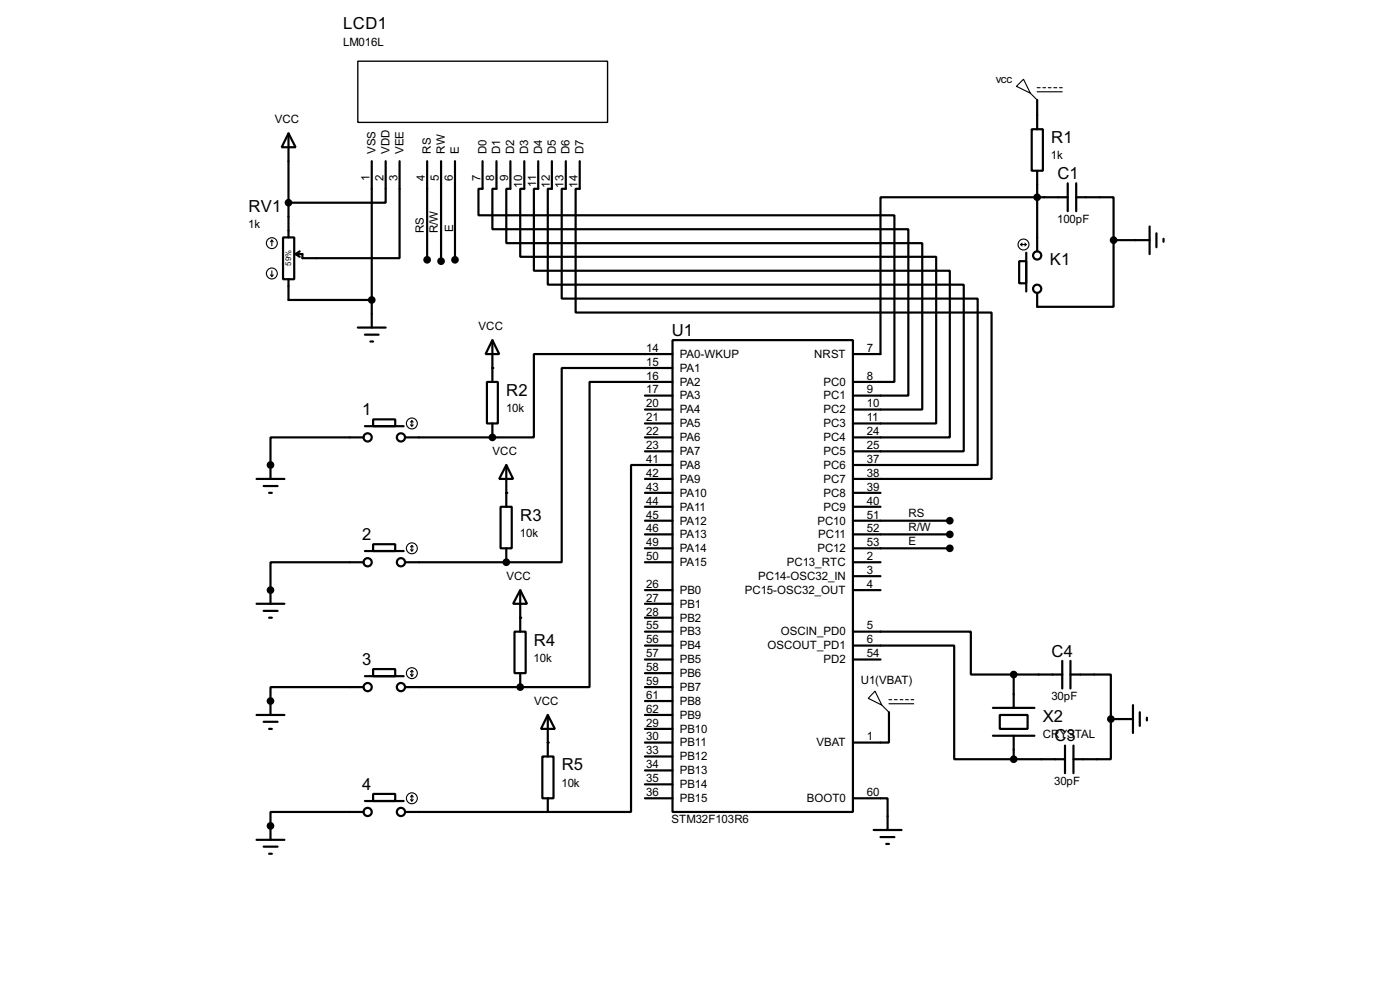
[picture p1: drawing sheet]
<svg xmlns="http://www.w3.org/2000/svg" width="256mm" height="180mm" viewBox="0 0 256 180" stroke-linecap="round" stroke-linejoin="round" font-family="sans-serif">
<g fill="none" stroke="#000" stroke-width=".4">
<path d="M190 18.3v5.4M52.9 24.4l1.3 2.6h-2.6zM52.9 24.4v19.1M68.1 29.5v30.5M70.7 29.5v7.6h-17.8M73.2 29.5v17.8h-17.8v-.8h-1.2M78.3 29.5v18.1M80.8 29.5v18.3M83.4 29.5v18.1M88.4 29.5v5.1h-.7v4.8h76.2v30.5h-7.6M91 29.5v5.1h-.8v7.4h76.2v30.4h-10.1M93.5 29.5v5.1h-.7v9.9h76.2v30.5h-12.7"/>
<path d="M96.1 29.5v5.1h-.8v12.4h76.2v30.5h-15.2M98.6 29.5v5.1h-.8v15h76.2v30.5h-17.7M101.1 29.5v5.1h-.7v17.5h76.2v30.5h-20.3M103.7 29.5v5.1h-.8v20.1h76.2v30.4h-22.8M106.2 29.5v5.1h-.7v22.6h76.2v30.5h-25.4M189 23.7h2.1v7.6h-2.1zM190 31.3v14.7M195.6 36.1h-34.3v28.7h-5M195.6 33.6v5.1M197.2 36.1h6.8v7.9M197.2 33.6v5.1M51.9 43.5h2v7.6h-2z"/>
<path d="M52.9 51.1v3.8h15.2M54.2 46.5l.7 .5M54.9 46l-.7 .5M65.6 60h5.1M186.7 47.8h1.3v4.1h-1.3zM188 46.3v7.1M204 44v12.2h-14v-2.6M204 44h6.6M210.6 41.5v5M211.9 42.7v2.6M213.2 43.7v.6M66.9 78h7.1"/>
<path d="M66.9 61.3h2.5M67.9 62.5h.5M68.4 76.8h4v1.2h-4zM89.2 69.9h2v7.6h-2zM90.2 62.3l1.3 2.5h-2.5zM90.2 62.3v7.6M90.2 77.5v2.6M118.2 72.4h5M118.2 75h5M118.2 77.5h5M123.2 62.3h33.1v86.3h-33.1zM123.2 69.9h-15.2v55.9h-12.7"/>
<path d="M123.2 67.4h-20.3v35.5h-10.1M123.2 64.8h-25.4v15.3h-7.6M47 87.7h5.1M48.3 89h2.6M49.3 90.2h.5M66.6 80.1h-17v7.6M68.4 99.6h4v1.3h-4zM74.2 80.1h16M91.7 92.8h2.1v7.6h-2.1zM92.8 85.1l1.2 2.6h-2.5zM92.8 85.1v7.7M118.2 95.3h5"/>
<path d="M118.2 97.8h5M118.2 80.1h5M118.2 82.6h5M118.2 87.7h5M118.2 90.2h5M118.2 92.8h5M123.2 85.1h-7.6v63.5h-41.4M156.3 95.3h17.7M156.3 97.8h17.7M156.3 90.2h5M156.3 92.8h5M47 110.5h5.1"/>
<path d="M48.3 111.8h2.6M49.3 113.1h.5M66.6 102.9h-17v7.6M66.9 100.9h7.1M74.2 102.9h18.6M92.8 100.4v2.5M94.3 115.6h2v7.6h-2zM95.3 108l1.3 2.5h-2.6zM95.3 108v7.6M118.2 100.4h5M118.2 102.9h5M118.2 115.6h5"/>
<path d="M118.2 118.2h5M118.2 108h5M118.2 110.5h5M118.2 113.1h5M156.3 118.2h18.5v20.8h10.9M156.3 115.6h21.6v7.9h7.8M156.3 100.4h17.7M156.3 102.9h5M156.3 108h5M156.3 105.5h5M47 130.9h5.1M48.3 132.1h2.6"/>
<path d="M49.3 133.4h.5M66.6 125.8h-17v5.1M66.9 123.8h7.1M68.4 122.5h4v1.3h-4zM74.2 125.8h21.1M95.3 123.2v2.6M99.4 138.5h2v7.6h-2zM100.4 130.9l1.3 2.5h-2.6zM100.4 130.9v7.6M118.2 125.8h5M118.2 128.3h5M118.2 130.9h5"/>
<path d="M118.2 133.4h5M118.2 135.9h5M118.2 120.7h5M118.2 123.2h5M118.2 138.5h5M156.3 120.7h5M162.9 130.4v5.5h-6.6M181.9 134.7h7.6M181.9 129.6h7.6M183.2 130.9h5.1v2.5h-5.1zM185.7 139h9.4M185.7 123.5v6.1"/>
<path d="M185.7 134.7v4.3M185.7 123.5h8.9M194.6 121v5M195.1 136.5v5M196.1 123.5h7.4v8.1M196.1 121v5M196.7 136.5v5M203.5 131.6v7.4h-6.8M203.5 131.6h4.1M207.6 129.1v5.1M208.8 130.4v2.5M210.1 131.4v.5"/>
<path d="M47 153.7h5.1M48.3 155h2.6M49.3 156.3h.5M66.6 148.6h-17v5.1M66.9 146.6h7.1M68.4 145.3h4v1.3h-4zM100.4 146.1v2.5M118.2 146.1h5M118.2 141h5M118.2 143.6h5M156.3 146.1h6.3v5.8M160.1 151.9h5.1"/>
<path d="M161.3 153.2h2.6M162.4 154.5h.5"/>
<circle cx="190" cy="52.9" r=".75"/>
<circle cx="190" cy="46.8" r=".75"/>
<circle cx="67.3" cy="80.1" r=".75"/>
<circle cx="73.4" cy="80.1" r=".75"/>
<circle cx="67.3" cy="102.9" r=".75"/>
<circle cx="73.4" cy="102.9" r=".75"/>
<circle cx="67.3" cy="125.8" r=".75"/>
<circle cx="73.4" cy="125.8" r=".75"/>
<circle cx="67.3" cy="148.6" r=".75"/>
<circle cx="73.4" cy="148.6" r=".75"/>
</g>
<g fill="#000">
<circle cx="90.2" cy="67.4" r=".2"/>
<circle cx="49.6" cy="85.1" r=".2"/>
<circle cx="90.2" cy="80.1" r=".2"/>
<circle cx="92.8" cy="90.2" r=".2"/>
<circle cx="49.6" cy="108" r=".2"/>
<circle cx="92.8" cy="102.9" r=".2"/>
<circle cx="95.3" cy="113.1" r=".2"/>
<circle cx="49.6" cy="128.3" r=".2"/>
<circle cx="95.3" cy="125.8" r=".2"/>
<circle cx="100.4" cy="135.9" r=".2"/>
<circle cx="49.6" cy="151.2" r=".2"/>
</g>
<g fill="#000" stroke="#000" stroke-width=".4">
<circle cx="52.8" cy="37.1" r=".5"/>
<circle cx="190" cy="36.1" r=".5"/>
<circle cx="68.1" cy="54.9" r=".5"/>
<circle cx="78.2" cy="47.6" r=".5"/>
<circle cx="80.8" cy="47.8" r=".5"/>
<circle cx="83.3" cy="47.6" r=".5"/>
<circle cx="204" cy="44" r=".5"/>
<circle cx="49.5" cy="85.1" r=".5"/>
<circle cx="90.2" cy="80.1" r=".5"/>
<circle cx="174" cy="95.3" r=".5"/>
<circle cx="174" cy="97.8" r=".5"/>
<circle cx="49.5" cy="108" r=".5"/>
<circle cx="92.7" cy="102.9" r=".5"/>
<circle cx="174" cy="100.4" r=".5"/>
<circle cx="49.5" cy="128.3" r=".5"/>
<circle cx="95.3" cy="125.8" r=".5"/>
<circle cx="185.7" cy="123.5" r=".5"/>
<circle cx="185.7" cy="139" r=".5"/>
<circle cx="203.5" cy="131.6" r=".5"/>
<circle cx="49.5" cy="151.2" r=".5"/>
</g>
<g fill="none" stroke="#000" stroke-width=".2">
<path d="M186.2 15.8l1.3-1.3 1.3 2.6zM188.8 17.1l1.2 1.2M190 16.1h.6M190 16.8h4.6M191.1 16.1h.5M192.1 16.1h.5M193.1 16.1h.5M194.1 16.1h.5M49.6 50.3l.2 .3M49.8 44l-.2 .3M49.8 44l.3 .3M49.8 44v1"/>
<path d="M49.8 49.6v1M50.1 50.3l-.3 .3M187 44.8h1M187 44.8l.3 .2M187.3 44.5l-.3 .3M187.8 44.5l.2 .3M188 44.8l-.2 .2M75.2 77.8l.3 .2M75.5 77v1M75.5 77l-.3 .3M75.5 77l.2 .3M75.7 77.8l-.2 .2"/>
<path d="M75.5 99.9v1M75.5 99.9l-.3 .2M75.5 99.9l.2 .2M75.2 100.6l.3 .3M75.7 100.6l-.2 .3M75.2 123.5l.3 .3M75.5 122.7v1.1M75.5 122.7l-.3 .3M75.5 122.7l.2 .3M75.7 123.5l-.2 .3M160.3 126.5l1.3 2.6-2.5-1.3zM161.6 129.1l1.3 1.3"/>
<path d="M162.9 128.1h.5M162.9 128.8h4.5M163.9 128.1h.5M164.9 128.1h.5M165.9 128.1h.5M166.9 128.1h.5M75.2 146.4l.3 .2M75.5 145.6v1M75.5 145.6l-.3 .3M75.5 145.6l.2 .3M75.7 146.4l-.2 .2"/>
<circle cx="49.8" cy="50.1" r="1"/>
<circle cx="49.8" cy="44.5" r="1"/>
<circle cx="187.5" cy="44.8" r="1"/>
<circle cx="75.4" cy="77.5" r="1"/>
<circle cx="75.4" cy="100.4" r="1"/>
<circle cx="75.4" cy="123.2" r="1"/>
<circle cx="75.4" cy="146.1" r="1"/>
</g>
<path d="M65.6 11.2h45.7v11.2h-45.7z" fill="none" stroke="#000" stroke-width=".25"/>
<g font-size="3.4">
<text x="62.9" y="5.3">LCD1</text>
<text x="192.6" y="26.2">R1</text>
<text x="193.7" y="32.8">C1</text>
<text x="45.5" y="38.8">RV1</text>
<text x="192.3" y="48.6">K1</text>
<text x="123.1" y="61.4">U1</text>
<text x="66.4" y="76">1</text>
<text x="92.8" y="72.5">R2</text>
<text x="95.3" y="95.3">R3</text>
<text x="66.4" y="98.8">2</text>
<text x="97.8" y="118.2">R4</text>
<text x="66.4" y="121.7">3</text>
<text x="192.7" y="120.2">C4</text>
<text x="191.1" y="132.1">X2</text>
<text x="193.2" y="135.6">C3</text>
<text x="102.9" y="141">R5</text>
<text x="66.4" y="144.5">4</text>
</g>
<g font-size="2.4">
<text x="62.8" y="8.3">LM016L</text>
<text x="182.4" y="15.2">vcc</text>
<text x="50.3" y="22.6">VCC</text>
<text x="68.8" y="28.2" transform="rotate(-90 68.8 28.2)">VSS</text>
<text x="71.4" y="28.2" transform="rotate(-90 71.4 28.2)">VDD</text>
<text x="73.9" y="28.2" transform="rotate(-90 73.9 28.2)">VEE</text>
<text x="79" y="28.2" transform="rotate(-90 79 28.2)">RS</text>
<text x="81.5" y="28.2" transform="rotate(-90 81.5 28.2)">RW</text>
<text x="84.1" y="28.2" transform="rotate(-90 84.1 28.2)">E</text>
<text x="89.1" y="28.2" transform="rotate(-90 89.1 28.2)">D0</text>
<text x="91.7" y="28.2" transform="rotate(-90 91.7 28.2)">D1</text>
<text x="94.2" y="28.2" transform="rotate(-90 94.2 28.2)">D2</text>
<text x="96.8" y="28.2" transform="rotate(-90 96.8 28.2)">D3</text>
<text x="99.3" y="28.2" transform="rotate(-90 99.3 28.2)">D4</text>
<text x="101.8" y="28.2" transform="rotate(-90 101.8 28.2)">D5</text>
<text x="104.4" y="28.2" transform="rotate(-90 104.4 28.2)">D6</text>
<text x="106.9" y="28.2" transform="rotate(-90 106.9 28.2)">D7</text>
<text x="192.5" y="29.2">1k</text>
<text x="67.7" y="33.2" transform="rotate(-90 67.7 33.2)">1</text>
<text x="70.3" y="33.2" transform="rotate(-90 70.3 33.2)">2</text>
<text x="72.8" y="33.2" transform="rotate(-90 72.8 33.2)">3</text>
<text x="77.9" y="33.2" transform="rotate(-90 77.9 33.2)">4</text>
<text x="80.4" y="33.2" transform="rotate(-90 80.4 33.2)">5</text>
<text x="83" y="33.2" transform="rotate(-90 83 33.2)">6</text>
<text x="88" y="33.2" transform="rotate(-90 88 33.2)">7</text>
<text x="90.6" y="33.2" transform="rotate(-90 90.6 33.2)">8</text>
<text x="93.1" y="33.2" transform="rotate(-90 93.1 33.2)">9</text>
<text x="95.7" y="34.4" transform="rotate(-90 95.7 34.4)">10</text>
<text x="98.2" y="34.2" transform="rotate(-90 98.2 34.2)">11</text>
<text x="100.7" y="34.4" transform="rotate(-90 100.7 34.4)">12</text>
<text x="103.3" y="34.4" transform="rotate(-90 103.3 34.4)">13</text>
<text x="105.8" y="34.4" transform="rotate(-90 105.8 34.4)">14</text>
<text x="45.5" y="41.8">1k</text>
<text x="193.7" y="40.7">100pF</text>
<text x="77.7" y="42.7" transform="rotate(-90 77.7 42.7)">RS</text>
<text x="80.2" y="42.7" transform="rotate(-90 80.2 42.7)">R/W</text>
<text x="83" y="42.4" transform="rotate(-90 83 42.4)">E</text>
<text x="87.7" y="60.4">VCC</text>
<text x="118.4" y="64.4">14</text>
<text x="124.5" y="65.5">PA0-WKUP</text>
<text x="149.1" y="65.5">NRST</text>
<text x="158.8" y="64.4">7</text>
<text x="118.4" y="69.5">16</text>
<text x="118.4" y="67">15</text>
<text x="118.4" y="72">17</text>
<text x="124.5" y="70.6">PA2</text>
<text x="124.5" y="68.1">PA1</text>
<text x="150.9" y="70.6">PC0</text>
<text x="158.8" y="72">9</text>
<text x="158.8" y="69.5">8</text>
<text x="92.7" y="75.4">10k</text>
<text x="118.4" y="74.6">20</text>
<text x="118.4" y="77.1">21</text>
<text x="124.5" y="73.1">PA3</text>
<text x="124.5" y="75.7">PA4</text>
<text x="150.9" y="73.1">PC1</text>
<text x="150.9" y="75.7">PC2</text>
<text x="158.8" y="74.6">10</text>
<text x="158.8" y="77.1">11</text>
<text x="90.2" y="83.3">VCC</text>
<text x="118.4" y="79.7">22</text>
<text x="118.4" y="82.2">23</text>
<text x="124.5" y="78.2">PA5</text>
<text x="124.5" y="80.8">PA6</text>
<text x="124.5" y="83.3">PA7</text>
<text x="150.9" y="80.8">PC4</text>
<text x="150.9" y="83.3">PC5</text>
<text x="150.9" y="78.2">PC3</text>
<text x="158.8" y="79.7">24</text>
<text x="158.8" y="82.2">25</text>
<text x="118.4" y="84.7">41</text>
<text x="118.4" y="87.3">42</text>
<text x="118.4" y="89.8">43</text>
<text x="124.5" y="85.8">PA8</text>
<text x="124.5" y="88.4">PA9</text>
<text x="150.9" y="88.4">PC7</text>
<text x="150.9" y="85.8">PC6</text>
<text x="158.8" y="87.3">38</text>
<text x="158.8" y="89.8">39</text>
<text x="158.8" y="84.7">37</text>
<text x="118.4" y="92.4">44</text>
<text x="118.4" y="94.9">45</text>
<text x="124.5" y="90.9">PA10</text>
<text x="124.5" y="93.5">PA11</text>
<text x="150.9" y="90.9">PC8</text>
<text x="150.9" y="93.5">PC9</text>
<text x="158.8" y="94.9">51</text>
<text x="158.8" y="92.4">40</text>
<text x="166.4" y="94.7">RS</text>
<text x="95.2" y="98.2">10k</text>
<text x="118.4" y="97.4">46</text>
<text x="118.4" y="100">49</text>
<text x="124.5" y="96">PA12</text>
<text x="124.5" y="98.5">PA13</text>
<text x="124.5" y="101.1">PA14</text>
<text x="149.7" y="96">PC10</text>
<text x="149.7" y="101.1">PC12</text>
<text x="149.9" y="98.5">PC11</text>
<text x="158.8" y="97.4">52</text>
<text x="158.8" y="100">53</text>
<text x="166.4" y="97.2">R/W</text>
<text x="166.4" y="99.8">E</text>
<text x="92.8" y="106.2">VCC</text>
<text x="118.4" y="107.6">26</text>
<text x="118.4" y="102.5">50</text>
<text x="124.5" y="103.6">PA15</text>
<text x="138.9" y="106.2">PC14-OSC32_IN</text>
<text x="144.1" y="103.6">PC13_RTC</text>
<text x="158.8" y="102.5">2</text>
<text x="158.8" y="105.1">3</text>
<text x="158.8" y="107.6">4</text>
<text x="118.4" y="110.1">27</text>
<text x="118.4" y="112.7">28</text>
<text x="124.5" y="108.7">PB0</text>
<text x="124.5" y="111.2">PB1</text>
<text x="124.5" y="113.8">PB2</text>
<text x="136.4" y="108.7">PC15-OSC32_OUT</text>
<text x="118.4" y="115.2">55</text>
<text x="118.4" y="117.8">56</text>
<text x="124.5" y="116.3">PB3</text>
<text x="124.5" y="118.9">PB4</text>
<text x="140.6" y="118.9">OSCOUT_PD1</text>
<text x="143" y="116.3">OSCIN_PD0</text>
<text x="158.8" y="115.2">5</text>
<text x="158.8" y="117.8">6</text>
<text x="97.8" y="121.1">10k</text>
<text x="118.4" y="120.3">57</text>
<text x="118.4" y="122.8">58</text>
<text x="118.4" y="125.4">59</text>
<text x="124.5" y="121.4">PB5</text>
<text x="124.5" y="123.9">PB6</text>
<text x="150.9" y="121.4">PD2</text>
<text x="157.7" y="125.2">U1(VBAT)</text>
<text x="158.8" y="120.3">54</text>
<text x="97.8" y="129">VCC</text>
<text x="118.4" y="127.9">61</text>
<text x="118.4" y="130.5">62</text>
<text x="124.5" y="129">PB8</text>
<text x="124.5" y="131.6">PB9</text>
<text x="124.5" y="126.5">PB7</text>
<text x="192.6" y="128.1">30pF</text>
<text x="118.4" y="133">29</text>
<text x="118.4" y="135.5">30</text>
<text x="124.5" y="134.1">PB10</text>
<text x="124.5" y="136.6">PB11</text>
<text x="149.6" y="136.6">VBAT</text>
<text x="158.8" y="135.5">1</text>
<text x="191" y="135.1">CRYSTAL</text>
<text x="102.9" y="144">10k</text>
<text x="118.4" y="138.1">33</text>
<text x="118.4" y="140.6">34</text>
<text x="118.4" y="143.2">35</text>
<text x="124.5" y="139.2">PB12</text>
<text x="124.5" y="141.7">PB13</text>
<text x="193.1" y="143.6">30pF</text>
<text x="118.4" y="145.7">36</text>
<text x="124.5" y="144.3">PB14</text>
<text x="124.5" y="146.8">PB15</text>
<text x="147.8" y="146.8">BOOT0</text>
<text x="158.8" y="145.7">60</text>
<text x="123" y="150.7">STM32F103R6</text>
</g>
<text font-size="1.6" x="53.4" y="48.7" transform="rotate(-90 53.4 48.7)">59%</text>
</svg>
